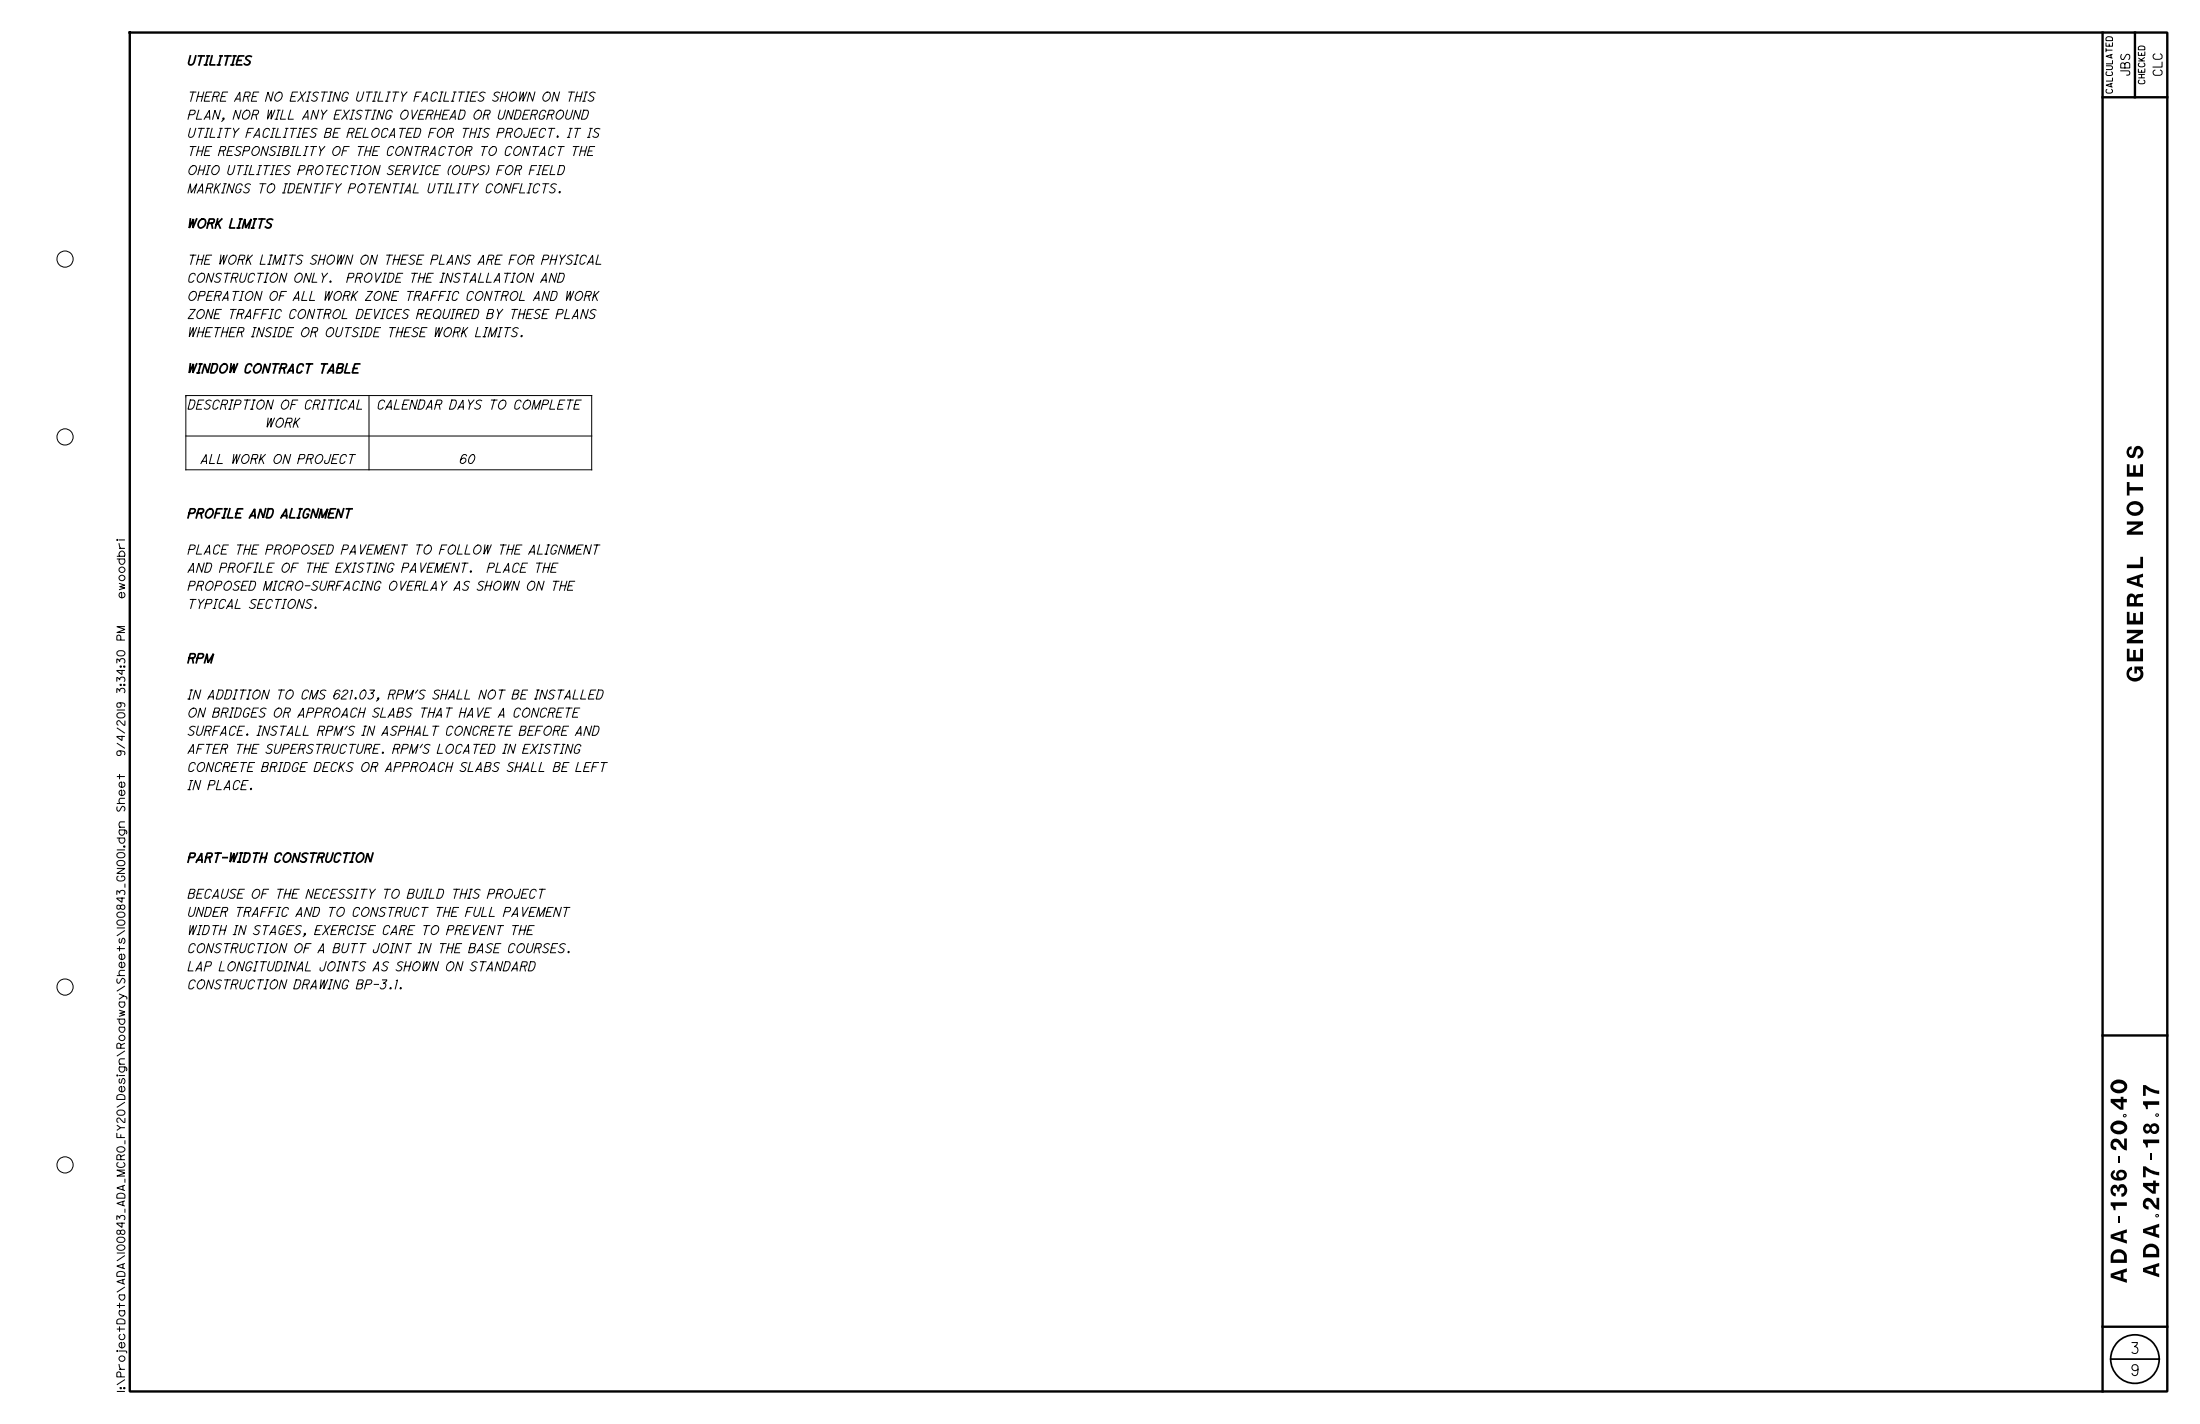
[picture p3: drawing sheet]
<svg xmlns="http://www.w3.org/2000/svg" width="432mm" height="279mm" viewBox="0 0 432 279" stroke-linecap="round" stroke-linejoin="round" font-family="sans-serif">
<g fill="none" stroke="#000" stroke-width=".2">
<path d="M37.4 18.1h1.1M37.9 18.1l-.5 1.8M38.8 18.9h1M39 18.1l-.4 1.8M40 18.1l-.5 1.8M40.3 18.9h.7M41.5 18.1h-1l-.4 1.8h1M41.8 18.9h.7a.48 .48 0 0 0 .5-.3 .48 .48 0 0 0-.2-.5h-.7l-.5 1.8M42.5 18.9l.2 1M43.5 18.9h.6M44.7 18.1h-1l-.5 1.8h1.1M46 19.9l1.1-1.8v1.8"/>
<path d="M46.3 19.4h.8M47.9 18.9h.7a.47 .47 0 0 0 .5-.3 .47 .47 0 0 0-.3-.5h-.6l-.5 1.8M48.6 18.9l.2 1M49.6 18.9h.6M50.8 18.1h-1l-.5 1.8h1M53.6 18.1l-.4 1.8-.6-1.8-.5 1.8M54.4 18.2a.61 .61 0 0 1 .8 0 .61 .61 0 0 1 .1 .8 .74 .74 0 0 1-.5 .8 .74 .74 0 0 1-.9-.3 1.25 1.25 0 0 1 .5-1.3zM57.2 18.9h.7M58.4 18.1h-1l-.5 1.8h1.1M58.9 18.1l.6 1.8M60 18.1l-1.5 1.8M60.1 19.9h.4"/>
<path d="M60.6 18.1h.4M60.8 18.1l-.5 1.8M62.5 18.2l-.5-.1a.43 .43 0 0 0-.4 .1 .43 .43 0 0 0 0 .5l.6 .4a.6 .6 0 0 1-.3 .7 .6 .6 0 0 1-.8-.2M63.1 18.1h1.1M63.7 18.1l-.5 1.8M64.3 19.9h.5M64.8 18.1h.5M65 18.1l-.4 1.8M66.9 18.1l-.5 1.8-.6-1.8-.5 1.8M68.4 18.4a.6 .6 0 0 0-.8-.3 .6 .6 0 0 0-.4 .7l-.1 .3a.53 .53 0 0 0 .3 .7 .53 .53 0 0 0 .7-.3l.1-.3h-.3M70.3 18.1l-.3 1.2a.53 .53 0 0 0 .5 .6 .53 .53 0 0 0 .5-.6l.4-1.2M71.9 18.1h1.2"/>
<path d="M72.5 18.1l-.5 1.8M73.1 19.9h.5M73.6 18.1h.4M73.8 18.1l-.5 1.8M74.6 18.1l-.4 1.8h.9M75.7 19.9h.4M76.1 18.1h.5M76.4 18.1l-.5 1.8M77.2 18.1h1M77.7 18.1l-.5 1.8M78.8 18.1l.3 .8 .8-.8M79.1 18.9l-.2 1"/>
<path d="M81.5 18.9h.7M82.7 18.1h-1l-.5 1.8M82.8 19.9l1-1.8 .1 1.8M83 19.4h.8M85.9 18.4a.62 .62 0 0 0-.8-.3 .62 .62 0 0 0-.4 .7l-.1 .7a.49 .49 0 0 0 .5 .4 .49 .49 0 0 0 .4-.4M86 19.9h.5M86.5 18.1h.5M86.7 18.1l-.4 1.8M87.5 18.1l-.4 1.8h.9M88.6 19.9h.4M89 18.1h.5M89.3 18.1l-.5 1.8"/>
<path d="M90.1 18.1h1.1M90.6 18.1l-.5 1.8M91.3 19.9h.4M91.7 18.1h.5M92 18.1l-.5 1.8M92.5 18.9h.7M93.7 18.1h-1l-.4 1.8h1M95.2 18.2l-.5-.1a.46 .46 0 0 0-.5 .6l.7 .4a.6 .6 0 0 1-.3 .7 .6 .6 0 0 1-.8-.2M98 18.2l-.4-.1a.44 .44 0 0 0-.5 .1 .44 .44 0 0 0 0 .5l.6 .4a.59 .59 0 0 1-.3 .7 .59 .59 0 0 1-.7-.2M98.4 18.9h1M98.7 18.1l-.5 1.8M99.6 18.1l-.4 1.8"/>
<path d="M100.4 18.2a.61 .61 0 0 1 .8 0 .61 .61 0 0 1 .1 .8 .74 .74 0 0 1-.5 .8 .74 .74 0 0 1-.9-.3 1.25 1.25 0 0 1 .5-1.3zM102.1 18.1l-.2 1.8 .9-1.8-.2 1.8 .8-1.8M105 18.1l-.5 1.8-.6-1.8-.4 1.8M107 18.2a.61 .61 0 0 1 .9 0 .61 .61 0 0 1 0 .8 .74 .74 0 0 1-.5 .8 .74 .74 0 0 1-.8-.3 1.25 1.25 0 0 1 .4-1.3zM109.8 18.1l-.4 1.8-.6-1.8-.5 1.8M111.7 18.1h1M112.2 18.1l-.5 1.8M113.1 18.9h1M113.3 18.1l-.4 1.8M114.3 18.1l-.5 1.8M114.4 19.9h.4M114.8 18.1h.5"/>
<path d="M115.1 18.1l-.5 1.8M116.8 18.2l-.5-.1a.46 .46 0 0 0-.5 .6l.7 .4a.6 .6 0 0 1-.3 .7 .6 .6 0 0 1-.8-.2M36.9 37.9l.5-1.8 .1 1.8 1.1-1.8-.5 1.8M37.1 22.5l.9-.1a.42 .42 0 0 0 .3-.4 .42 .42 0 0 0-.3-.4h-.6l-.5 1.8M37.4 25.2l-.4 1.2a.49 .49 0 0 0 .4 .6 .49 .49 0 0 0 .6-.4l.4-1.4M37.4 28.8h1.1M37.4 32.8a.62 .62 0 0 1 .9-.3 .62 .62 0 0 1 .2 .9 .83 .83 0 0 1-.4 .7 .83 .83 0 0 1-.9-.1 .99 .99 0 0 1 .2-1.2zM37.9 28.8l-.5 1.7M38.7 37.9l1-1.8 .1 1.8M38.8 29.6h1M38.9 37.4h.9M39 25.2h1.1"/>
<path d="M39 21.6l-.5 1.8h1M39 28.8l-.4 1.7M39.1 33.4h.9M39.3 32.5l-.5 1.8M39.5 25.2l-.4 1.8M40 28.8l-.5 1.7M40.1 23.4l1-1.8 .1 1.8M40.1 27h.5M40.3 32.5l-.5 1.8M40.3 23h.8M40.3 29.6h.7M40.4 34.3h.4"/>
<path d="M40.6 36.9h.6a.47 .47 0 0 0 .5-.3 .47 .47 0 0 0-.2-.5h-.7l-.4 1.8M40.6 25.2h.5M40.8 32.5h.5M40.9 25.2l-.5 1.8M41.1 32.5l-.5 1.8M41.2 36.9l.2 1M41.5 28.8h-1l-.4 1.7h1M41.6 25.2l-.4 1.8h.9M41.9 32.8a.62 .62 0 0 1 .8-.3 .62 .62 0 0 1 .3 .9 .83 .83 0 0 1-.5 .7 .83 .83 0 0 1-.8-.1 .99 .99 0 0 1 .2-1.2zM42.4 36.1l-.4 1.8M42.5 36.8l.4 1.1M42.7 27h.4"/>
<path d="M43.1 29.6h.7a.45 .45 0 0 0 .5-.3 .45 .45 0 0 0-.3-.5h-.6l-.5 1.7M43.2 25.2h.4M43.3 36.1l-1.1 1.1M43.3 21.6l-.5 1.8-.6-1.8-.5 1.8M43.4 25.2l-.5 1.8M43.5 37.9h.4M43.8 29.6l.1 .9M43.9 23.4l-.2-.1 .2-.2 .1 .1-.5 .6M44 36.1h.4M44.2 25.2h1.1M44.2 36.1l-.5 1.8M44.7 25.2l-.4 1.8"/>
<path d="M44.7 29.6h.7M45 32.5l-.3 1.4 .2 .3a.66 .66 0 0 0 .9-.5l.3-1.2M45.8 25.2l.3 .8 .8-.8M45.9 28.8h-.9l-.5 1.7h1M46 36.1l-.5 1.8-.5-1.8-.5 1.8M46.1 26l-.2 1M46.7 32.5h1.1M47.2 32.5l-.5 1.8M47.3 21.6l-.5 1.8-.6-1.8-.4 1.8M47.4 28.9l-.4-.1a.45 .45 0 0 0-.5 .1 .45 .45 0 0 0 0 .5l.6 .4a.59 .59 0 0 1-.3 .7 .59 .59 0 0 1-.7-.2M47.5 36.4a.6 .6 0 0 0-.7-.3 .6 .6 0 0 0-.4 .7l-.1 .3a.51 .51 0 0 0 .2 .7 .51 .51 0 0 0 .7-.3l.1-.4h-.2M47.8 29.6h.7a.46 .46 0 0 0 .5-.3 .46 .46 0 0 0-.2-.5h-.8l-.4 1.7"/>
<path d="M47.9 34.3h.4M48 21.8l.4-.1a.57 .57 0 0 1 .6 .1 .57 .57 0 0 1 0 .7 .85 .85 0 0 1-.4 .8 .85 .85 0 0 1-.9-.1 1.24 1.24 0 0 1 .3-1.4zM48.3 32.5h.5M48.5 26h.7M48.5 32.5l-.4 1.8M49.1 36.2l-.4-.1a.46 .46 0 0 0-.5 .6l.7 .4a.6 .6 0 0 1-.3 .7 .6 .6 0 0 1-.8-.2M49.4 32.5l-.5 1.8h.9M49.6 22.5h.6a.48 .48 0 0 0 .5-.3 .48 .48 0 0 0-.2-.6h-.7l-.5 1.8M49.7 25.2h-.9l-.5 1.8M49.8 27l1-1.8 .1 1.8M49.9 28.9a.61 .61 0 0 1 .9 0 .61 .61 0 0 1 0 .8 .79 .79 0 0 1-1.3 .6 1.04 1.04 0 0 1 .4-1.4zM50 26.5h.9"/>
<path d="M50.2 22.5l.2 .9M50.4 34.3h.4M50.9 32.5h.4M51 36.1h1.2M51.1 32.5l-.5 1.8M51.6 36.1l-.4 1.8M51.9 32.5h1.1M52.4 32.5l-.4 1.8M52.7 21.6l-.2 1.8 .8-1.8-.1 1.8 .7-1.8M52.7 28.8l-.5 1.7-.6-1.7-.4 1.7M52.9 25.5a.54 .54 0 0 0-.6-.3 .54 .54 0 0 0-.5 .4l-.2 1a.51 .51 0 0 0 .4 .3 .51 .51 0 0 0 .5-.2l.1-.1M53 36.2a.61 .61 0 0 1 .8 0 .61 .61 0 0 1 .1 .8 .79 .79 0 0 1-.6 .7 .79 .79 0 0 1-.8-.2 1.25 1.25 0 0 1 .5-1.3z"/>
<path d="M53.1 34.3h.4M53.1 27h.4M53.6 32.5h.4M53.6 25.2h.4M53.8 32.5l-.5 1.8M53.8 25.2l-.5 1.8M54 23.4h.5M54.2 28.9l-.5-.1a.45 .45 0 0 0-.4 .1 .45 .45 0 0 0-.1 .5l.7 .4a.59 .59 0 0 1-.3 .7 .59 .59 0 0 1-.8-.2M54.3 33.4h.7M54.4 30.5h.4M54.5 21.6h.5M54.6 25.2l-.5 1.8h.9"/>
<path d="M54.7 21.6l-.4 1.8M54.8 28.8h.5M55.1 28.8l-.5 1.7M55.5 37.9h.4M55.5 32.5h-1l-.4 1.8h1M55.5 21.6l-.5 1.8h1M55.6 27h.5M55.6 29.6h.8a.55 .55 0 0 1 .2 .5 .55 .55 0 0 1-.5 .4h-.7l.4-1.7 .9 .1v.3l-.3 .4M56 36.1h.4M56.1 25.2h.4M56.2 36.1l-.5 1.8M56.3 25.2l-.5 1.8"/>
<path d="M56.9 36.1h.7a1.17 1.17 0 0 1-.4 1.7l-.7 .1zM57 32.6l-.5-.1a.43 .43 0 0 0-.4 .2 .43 .43 0 0 0 0 .4l.6 .4a.57 .57 0 0 1-.3 .7 .57 .57 0 0 1-.7-.2M57 30.5h.5M57 21.6l-.4 1.8h.9M57.1 25.2h1.1M57.5 28.8h.4M57.6 25.2l-.4 1.8M57.7 28.8l-.5 1.7M58.3 27h.4M58.3 36.9h.8M58.5 28.8l-.5 1.7h1M58.7 33.4l.9-.1a.42 .42 0 0 0 .3-.4 .42 .42 0 0 0-.3-.4h-.7l-.5 1.8"/>
<path d="M58.8 25.2h.4M59 25.2l-.5 1.8M59.4 23.4l1-1.8 .1 1.8M59.5 26.1h.7M59.5 36.1h-.9l-.5 1.8h1.1M59.5 30.5h.5M59.6 23h.8M60 28.8h.5M60.3 28.8l-.5 1.7M60.3 33.4h.7a.47 .47 0 0 0 .5-.4 .47 .47 0 0 0-.3-.5h-.6l-.5 1.8M60.7 25.2h-.9l-.5 1.8h1M61 33.4l.1 .9"/>
<path d="M61 28.8h1.1M61.2 36.1l-.5 1.8-.6-1.8-.4 1.8M61.6 28.8l-.5 1.7M61.7 36.1h1.1M62.2 25.3l-.4-.1a.44 .44 0 0 0-.5 .1 .44 .44 0 0 0 0 .5l.6 .4a.59 .59 0 0 1-.3 .8 .59 .59 0 0 1-.7-.3M62.3 32.8a.62 .62 0 0 1 .8-.3 .62 .62 0 0 1 .3 .9 .83 .83 0 0 1-.5 .7 .83 .83 0 0 1-.9-.1 .99 .99 0 0 1 .3-1.2zM62.3 36.1l-.5 1.8M62.5 21.6l-.4 1.8-.6-1.8-.5 1.8M62.7 28.8l.3 .8 .7-.8M62.9 37.9h.5M63 29.6l-.2 .9M63.1 21.6l.3 .9 .8-.9"/>
<path d="M63.4 36.1h.5M63.4 22.5l-.2 .9M63.6 36.1l-.5 1.8M63.9 26h.8a.53 .53 0 0 1 .2 .6 .53 .53 0 0 1-.5 .4h-.8l.5-1.8 .9 .1v.3l-.3 .4M64.1 32.5h1.1M64.2 36.9h.6M64.7 32.5l-.5 1.8M65.4 36.1h-1l-.5 1.8M65.5 29.2a.67 .67 0 0 1 1-.4 .67 .67 0 0 1 .2 1 .72 .72 0 0 1-.6 .7 .72 .72 0 0 1-.8-.4v-.5zM65.5 33.4h.8M65.5 26.1h.7M65.8 22.5h.7"/>
<path d="M65.9 36.1l.3 .8 .8-.8M66.2 36.9l-.2 1M66.7 32.5h-.9l-.5 1.8h1.1M66.7 25.2h-.9l-.5 1.8h1M67 21.6h-1l-.5 1.8h1.1M67.3 29.6h.7M67.5 21.6l.6 1.8M68.3 32.8a.54 .54 0 0 0-.6-.3 .54 .54 0 0 0-.5 .4l-.2 1a.5 .5 0 0 0 .5 .4 .5 .5 0 0 0 .5-.4M68.3 26h.7a.46 .46 0 0 0 .5-.3 .46 .46 0 0 0-.2-.5h-.7l-.5 1.8M68.5 28.8h-1l-.4 1.7M68.6 36.9h.7a.47 .47 0 0 0 .4-.3 .47 .47 0 0 0-.2-.5h-.7l-.5 1.8M68.6 21.6l-1.5 1.8"/>
<path d="M68.7 23.4h.4M68.9 32.5h1.2M69 26l.1 1M69.1 21.6h.5M69.4 21.6l-.5 1.8M69.5 32.5l-.5 1.8M70 26.1h.6M70.1 34.3h.5M70.3 28.8h1.1M70.6 32.5h.4M70.7 36.2a.61 .61 0 0 1 .8 0 .61 .61 0 0 1 .1 .8 .79 .79 0 0 1-.5 .7 .79 .79 0 0 1-.9-.2 1.25 1.25 0 0 1 .5-1.3zM70.8 32.5l-.5 1.8"/>
<path d="M70.9 28.8l-.5 1.7M71.1 21.8l-.5-.2a.46 .46 0 0 0-.5 .7l.7 .4a.59 .59 0 0 1-.3 .7 .59 .59 0 0 1-.8-.2M71.2 25.2h-1l-.5 1.8h1.1M71.7 25.2l-.5 1.8h1M71.7 21.6h1.1M71.8 29.6h.9M71.8 32.7l.3-.2a.58 .58 0 0 1 .7 .3 .58 .58 0 0 1-.1 .7 .74 .74 0 0 1-.5 .7 .74 .74 0 0 1-.8-.3 1.21 1.21 0 0 1 .4-1.2zM72 28.8l-.5 1.7M72.3 21.6l-.5 1.8M72.4 36.1h1.1M72.9 23.4h.5M73 28.8l-.5 1.7"/>
<path d="M73 36.1l-.5 1.8M73.2 25.6a.67 .67 0 0 1 1-.3 .67 .67 0 0 1 .1 1 .7 .7 0 0 1-.6 .7 .7 .7 0 0 1-.7-.6zM73.3 29.6h.7M73.4 21.6h.4M73.6 21.6l-.5 1.8M73.8 36.9h.7M74.5 28.8h-1l-.4 1.7h1M74.6 32.5l-.4 1.8-.6-1.8-.5 1.8M75 36.1h-.9l-.5 1.8h1M75.5 21.6l-.5 1.8-.6-1.8-.5 1.8M76.1 25.5a.54 .54 0 0 0-.5-.3 .54 .54 0 0 0-.5 .4l-.2 1a.5 .5 0 0 0 .5 .4 .5 .5 0 0 0 .4-.4M76.3 27l1.1-1.8v1.8"/>
<path d="M76.6 26.5h.8M76.7 36.1l-.5 1.8-.6-1.8-.5 1.8M77 22a.54 .54 0 0 0-.6-.4 .54 .54 0 0 0-.5 .5l-.2 .5a.52 .52 0 0 0 .3 .8 .52 .52 0 0 0 .7-.4l.1-.3h-.3M77.2 36.1h1.1M77.3 29.1a.55 .55 0 0 0-.6-.4 .55 .55 0 0 0-.5 .5l-.2 1a.5 .5 0 0 0 .5 .3 .5 .5 0 0 0 .5-.3M77.4 32.6l-.5-.1a.46 .46 0 0 0-.5 .6l.7 .4a.59 .59 0 0 1-.3 .8 .59 .59 0 0 1-.8-.3M77.8 33.4h.7M77.8 36.1l-.5 1.8M78.1 28.9a.63 .63 0 0 1 .9 0 .63 .63 0 0 1 .1 .8 .82 .82 0 0 1-1.3 .6 1.04 1.04 0 0 1 .3-1.4zM78.4 37.9h.4M78.5 25.2h1.1M78.9 36.1h.4"/>
<path d="M79 32.5h-1l-.5 1.8h1.1M79 25.2l-.4 1.8M79.1 36.1l-.5 1.8M79.1 21.8a.61 .61 0 0 1 .9 0 .61 .61 0 0 1 0 .8 .74 .74 0 0 1-.5 .8 .74 .74 0 0 1-.8-.4 1.21 1.21 0 0 1 .4-1.2zM79.3 33.4h.7a.48 .48 0 0 0 .4-.4 .48 .48 0 0 0-.2-.5h-.6l-.5 1.8M79.4 37.9l1-1.8 .1 1.8M79.7 37.4h.8M79.9 26.1h.7M80 33.4l.1 .9M80.9 21.6l.1 1.8 1-1.8M80.9 28.8l-.4 1.7-.6-1.7-.5 1.7M81.1 25.2h-.9l-.5 1.8h1"/>
<path d="M81.2 32.5v1.8l1.1-1.8M81.5 28.8h1.1M81.6 36.1l-.5 1.8h1M81.7 25.2h.6a.56 .56 0 0 1 .2 .9 1.01 1.01 0 0 1-.7 .9h-.6zM82.1 28.8l-.5 1.7M82.3 22.5h.7M82.3 34.3h.5M82.8 32.5h.5M82.9 29.6h.7a.47 .47 0 0 0 .5-.3 .47 .47 0 0 0-.2-.5h-.8l-.4 1.7M83 32.5l-.4 1.8M83.5 21.6h-1l-.4 1.8h1M83.6 29.6l.1 .9"/>
<path d="M83.8 22.5h.7a.47 .47 0 0 0 .5-.3 .47 .47 0 0 0-.3-.6h-.6l-.5 1.8M84.3 30.5l1-1.7 .1 1.7M84.3 36.1l-.3 1.3 .2 .4a.7 .7 0 0 0 .9-.5l.3-1.2M84.3 26h.7M84.5 22.5l.1 .9M84.6 30.1h.8M84.8 32.8a.54 .54 0 0 0-.6-.3 .54 .54 0 0 0-.5 .4l-.2 1a.5 .5 0 0 0 .5 .4 .5 .5 0 0 0 .5-.4M85.2 33.4h.7M85.4 22.5h1M85.5 25.2h-.9l-.5 1.8M85.7 21.6l-.5 1.8M86 36.1h1.1"/>
<path d="M86.1 25.6a.67 .67 0 0 1 .9-.3 .67 .67 0 0 1 .2 1 .72 .72 0 0 1-.6 .6 .72 .72 0 0 1-.7-.3v-.5zM86.4 32.5h-1l-.4 1.8h1M86.5 36.1l-.5 1.8M86.6 21.6l-.4 1.8M87 22.5h.7M87.1 37.9h.5M87.4 29.1a.63 .63 0 0 0-.7-.3 .63 .63 0 0 0-.4 .7l-.2 .7a.5 .5 0 0 0 .5 .3 .5 .5 0 0 0 .5-.3M87.6 36.1h.5M87.8 26h.7a.45 .45 0 0 0 .5-.3 .45 .45 0 0 0-.3-.5h-.6l-.5 1.8M87.8 36.1l-.4 1.8M88.1 28.8h1.1M88.2 21.6h-1l-.5 1.8h1.1"/>
<path d="M88.3 23.4l1-1.8 .1 1.8M88.5 26l.1 1M88.5 23h.8M88.5 32.5a1.7 1.7 0 0 0-.5 1.7l.1 .1M88.7 36.1l-.5 1.8h.9M88.7 28.8l-.5 1.7M89.3 32.7a.61 .61 0 0 1 .8-.1 .61 .61 0 0 1 .1 .9 .74 .74 0 0 1-.5 .7 .74 .74 0 0 1-.9-.3 1.21 1.21 0 0 1 .5-1.2zM89.7 37.9h.4M89.8 29a.66 .66 0 0 1 1-.1 .66 .66 0 0 1 0 .9 .72 .72 0 0 1-.5 .7 .72 .72 0 0 1-.8-.4v-.5zM90.2 36.1h.4M90.4 36.1l-.5 1.8M90.4 21.6h.7a1.29 1.29 0 0 1-.6 1.8h-.6z"/>
<path d="M90.9 25.2h1.1M91 32.5l-.3 1.4 .2 .3a.65 .65 0 0 0 .9-.5l.3-1.2M91.2 36.1h1.1M91.4 29.6h.7a.45 .45 0 0 0 .5-.3 .45 .45 0 0 0-.2-.5h-.7l-.5 1.7M91.5 25.2l-.5 1.8M91.7 36.1l-.4 1.8M92.1 29.6l.2 .9M92.4 26.1h.9M92.4 33.4l.9-.1a.42 .42 0 0 0 .3-.4 .42 .42 0 0 0-.3-.4h-.7l-.5 1.8M92.6 25.2l-.5 1.8M92.9 36.1l.2 .8 .8-.8M93.1 36.9l-.2 1"/>
<path d="M93.4 21.9a.62 .62 0 0 1 .8-.2 .62 .62 0 0 1 .3 .8 .83 .83 0 0 1-.5 .8 .83 .83 0 0 1-.9-.1 .99 .99 0 0 1 .3-1.3zM93.6 25.2l-.5 1.8M93.7 27h.4M94.1 25.2h.5M94.4 25.2l-.5 1.8M94.6 28.8h1.1M95 22.5h.7a.47 .47 0 0 0 .5-.3 .47 .47 0 0 0-.3-.6h-.6l-.5 1.8M95.1 28.8l-.4 1.7M95.2 32.6l-.4-.1a.46 .46 0 0 0-.5 .6l.6 .4a.59 .59 0 0 1-.3 .8 .59 .59 0 0 1-.7-.3M95.7 22.5l.1 .9M95.8 32.5l.2 .2-.2 .9-.4 .7M96.1 25.3l-.5-.1a.45 .45 0 0 0-.4 .1 .45 .45 0 0 0-.1 .5l.7 .4a.59 .59 0 0 1-.3 .8 .59 .59 0 0 1-.8-.3"/>
<path d="M96.4 28.9a.61 .61 0 0 1 .9 0 .61 .61 0 0 1 .1 .8 .79 .79 0 0 1-1.3 .6 1.04 1.04 0 0 1 .3-1.4zM96.7 36.4a.62 .62 0 0 0-.8-.3 .62 .62 0 0 0-.4 .7l-.1 .7a.49 .49 0 0 0 .5 .4 .49 .49 0 0 0 .5-.4M97.6 36.2a.61 .61 0 0 1 .8 0 .61 .61 0 0 1 .1 .8 .79 .79 0 0 1-.5 .8 .79 .79 0 0 1-.9-.3 1.25 1.25 0 0 1 .5-1.3zM97.7 33.4h.7M97.8 26h.6a.46 .46 0 0 0 .5-.3 .46 .46 0 0 0-.2-.5h-.7l-.5 1.8M98.1 21.6l-.3 1.4 .2 .4a.66 .66 0 0 0 .9-.5l.3-1.3M98.9 32.5h-.9l-.5 1.8M99.4 26h.6a.45 .45 0 0 0 .5-.3 .45 .45 0 0 0-.2-.5h-.7l-.4 1.8M99.6 32.8a.62 .62 0 0 1 .8-.3 .62 .62 0 0 1 .2 .9 .83 .83 0 0 1-.4 .7 .83 .83 0 0 1-.9-.1 .99 .99 0 0 1 .3-1.2zM100 26l.2 1M100.4 36.1l-.5 1.8-.6-1.8-.5 1.8M100.4 29.1a.63 .63 0 0 0-.7-.3 .63 .63 0 0 0-.4 .7l-.1 .7a.5 .5 0 0 0 .4 .3 .5 .5 0 0 0 .5-.3"/>
<path d="M100.7 36.9h.7M100.8 21.6l-.5 1.8-.5-1.8-.5 1.8M101.2 29a.64 .64 0 0 1 .9-.2 .64 .64 0 0 1 .1 .9 .82 .82 0 0 1-1.3 .6 1.15 1.15 0 0 1 .3-1.3zM101.2 33.4h.6a.47 .47 0 0 0 .5-.4 .47 .47 0 0 0-.2-.5h-.7l-.4 1.8M101.4 21.6h.7a1.29 1.29 0 0 1-.6 1.8h-.6zM101.5 25.4a.61 .61 0 0 1 .8-.1 .61 .61 0 0 1 .1 .9 .73 .73 0 0 1-.6 .7 .73 .73 0 0 1-.8-.4l.1-.7zM101.8 33.4l.2 .9M101.9 36.1h-1l-.5 1.8M102.4 36.1l-.4 1.8h.9M102.8 22.5h.7M103.5 37.9h.4M104 21.6h-1l-.5 1.8h1.1"/>
<path d="M104 36.1h.4M104 25.2l-.3 1.4a.5 .5 0 0 1-.4 .3 .5 .5 0 0 1-.5-.2l.1-.3M104.1 33.4h.7M104.1 28.8l-.5 1.7-.6-1.7-.4 1.7M104.2 36.1l-.5 1.8M104.3 22.5h.7a.47 .47 0 0 0 .4-.3 .47 .47 0 0 0-.2-.6h-.7l-.4 1.8M104.4 26.1h.7M104.6 28.8h1.2M105 22.5l.1 .9M105.2 28.8l-.5 1.7M105.3 32.5h-1l-.4 1.8M105.4 34.3h.4"/>
<path d="M105.6 25.2h-1l-.5 1.8h1.1M105.8 30.5l1.1-1.7v1.7M105.8 32.5h.5M105.9 36.4a.54 .54 0 0 0-.6-.4 .54 .54 0 0 0-.5 .5l-.1 1a.49 .49 0 0 0 .4 .4 .49 .49 0 0 0 .5-.4M106.1 32.5l-.5 1.8M106.1 30.1h.8M106.6 36.1h1.1M106.6 33.4h.7M107.1 25.5a.54 .54 0 0 0-.6-.3 .54 .54 0 0 0-.5 .4l-.2 1a.5 .5 0 0 0 .5 .4 .5 .5 0 0 0 .5-.4M107.1 22a.6 .6 0 0 0-.7-.3 .6 .6 0 0 0-.4 .7l-.1 .2a.52 .52 0 0 0 .2 .8 .52 .52 0 0 0 .7-.4l.1-.3h-.3M107.1 36.1l-.4 1.8M107.6 22.5h.6a.48 .48 0 0 0 .5-.3 .48 .48 0 0 0-.2-.6h-.7l-.5 1.8"/>
<path d="M107.7 25.2h1.2M107.8 32.5h-.9l-.5 1.8h1M108.2 22.5l.2 .9M108.3 25.2l-.5 1.8M108.4 32.5l-.5 1.8h1M108.9 29.1a.55 .55 0 0 0-.5-.4 .55 .55 0 0 0-.5 .5l-.2 1a.5 .5 0 0 0 .4 .3 .5 .5 0 0 0 .5-.3M109.2 36.2l-.5-.1a.46 .46 0 0 0-.5 .6l.7 .4a.6 .6 0 0 1-.3 .7 .6 .6 0 0 1-.8-.2M109.5 21.9a.62 .62 0 0 1 .8-.2 .62 .62 0 0 1 .3 .8 .85 .85 0 0 1-.5 .8 .85 .85 0 0 1-.9-.1 1.15 1.15 0 0 1 .3-1.3zM109.6 28.8h1.1M109.7 37.7l.2-.1 .1 .1-.2 .2zM109.9 32.5h.7a1.29 1.29 0 0 1-.6 1.8h-.6zM110.2 28.8l-.5 1.7"/>
<path d="M111.4 21.6l-.4 1.3a.53 .53 0 0 0 .5 .5 .53 .53 0 0 0 .6-.5l.3-1.3M111.4 27h.4M111.8 25.2h.5M112.1 25.2l-.5 1.8M112.5 28.8h1.1M112.9 25.2h1M113.1 28.8l-.5 1.7M113.4 25.2l-.5 1.8M114 29.6h.9M114 21.6l-.4 1.8-.6-1.8-.5 1.8M114.2 28.8l-.5 1.7M114.6 21.6h.7a1.19 1.19 0 0 1-.5 1.8h-.7z"/>
<path d="M115.2 28.8l-.5 1.7M115.3 27h.4M115.5 29.6h.7M115.8 25.2h.4M116 25.2l-.5 1.8M116.7 28.8h-1l-.4 1.7h1M117.7 25.3l-.4-.1a.45 .45 0 0 0-.5 .1 .45 .45 0 0 0 0 .5l.6 .4a.57 .57 0 0 1-.3 .8 .57 .57 0 0 1-.7-.3M36.5 77.6h79.6v14.6h-79.6zM72.4 77.6v14.6M36.5 85.5h79.6"/>
<circle cx="109.5" cy="26.8" r=".13"/>
<circle cx="12.8" cy="50.8" r="1.59"/>
<circle cx="12.8" cy="85.7" r="1.59"/>
<circle cx="12.8" cy="193.7" r="1.59"/>
<circle cx="12.8" cy="228.6" r="1.59"/>
</g>
<path d="M25.5 6.4h399.9v266.6h-399.9zM412.7 6.4v266.6M412.7 19.1h12.7M419 6.4v12.7M412.7 203.2h12.7M412.7 260.3h12.7" fill="none" stroke="#000" stroke-width=".47"/>
<g fill="none" stroke="#000" stroke-width=".34">
<path d="M37.4 11l-.4 1.2a.49 .49 0 0 0 .4 .6 .49 .49 0 0 0 .6-.4l.4-1.4M39 11h1.1M39.5 11l-.4 1.7M40.1 12.7h.5M40.6 11h.5M40.9 11l-.5 1.7M41.6 11l-.4 1.7h.9M42.7 12.7h.4M43.2 11h.4M43.4 11l-.5 1.7M44.2 11h1.1M44.7 11l-.4 1.7"/>
<path d="M45.4 12.7h.4M45.8 11h.5M46.1 11l-.5 1.7M46.6 11.9h.7M47.8 11h-1l-.4 1.7h1M49.3 11.1l-.5-.1a.45 .45 0 0 0-.4 .1 .45 .45 0 0 0-.1 .5l.7 .4a.59 .59 0 0 1-.3 .7 .59 .59 0 0 1-.8-.2M414.3 266.7h9.5"/>
<circle cx="419" cy="266.7" r="4.8"/>
</g>
<g font-size="3.2">
<text x="420.6" y="104.9" transform="rotate(-90 420.6 104.9)">NO TES</text>
<text x="420.6" y="133.7" transform="rotate(-90 420.6 133.7)">G ENERA L</text>
<text x="417.5" y="217.8" transform="rotate(-90 417.5 217.8)">40</text>
<text x="423.8" y="217.6" transform="rotate(-90 423.8 217.6)">17</text>
<text x="423.8" y="237.4" transform="rotate(-90 423.8 237.4)">247-18.</text>
<text x="417.5" y="251.7" transform="rotate(-90 417.5 251.7)">A D A -136-20.</text>
<text x="423.8" y="250.6" transform="rotate(-90 423.8 250.6)">A D A .</text>
</g>
<g font-size="2.2">
<text x="418.4" y="269.9">9</text>
<text x="418.5" y="265.6">3</text>
</g>
<g font-size="1.8">
<text x="418" y="14.7" transform="rotate(-90 418 14.7)">JBS</text>
<text x="424.4" y="14.8" transform="rotate(-90 424.4 14.8)">CLC</text>
<text x="36.9" y="44.7">WORK LIMITS</text>
<text x="36.9" y="51.8">THE WORK LIMITS SHOWN ON THESE PLANS ARE FOR PHYSICAL</text>
<text x="36.9" y="55.4">CONSTRUCTION ONLY.</text>
<text x="36.9" y="59">OPERATION OF ALL WORK ZONE TRAFFIC CONTROL AND WORK</text>
<text x="67.4" y="55.4">PROVIDE THE INSTALLATION AND</text>
<text x="36.9" y="62.5">ZONE TRAFFIC CONTROL DEVICES REQUIRED BY THESE PLANS</text>
<text x="36.9" y="66.1">WHETHER INSIDE OR OUTSIDE THESE WORK LIMITS.</text>
<text x="36.9" y="73.2">WINDOW CONTRACT TABLE</text>
<text x="36.9" y="80.3">DESCRIPTION OF CRITICAL</text>
<text x="48" y="83.8">WORK</text>
<text x="72.8" y="80.3">CALENDAR DAYS TO COMPLETE</text>
<text x="38.6" y="90.9">ALL WORK ON PROJECT</text>
<text x="90.2" y="90.9">60</text>
<text x="36.9" y="101.6">PROFILE AND ALIGNMENT</text>
<text x="36.9" y="108.7">PLACE THE PROPOSED PAVEMENT TO FOLLOW THE ALIGNMENT</text>
<text x="36.9" y="112.3">AND PROFILE OF THE EXISTING PAVEMENT.</text>
<text x="95.3" y="112.3">PLACE THE</text>
<text x="36.9" y="115.8">PROPOSED MICRO-SURFACING OVERLAY AS SHOWN ON THE</text>
<text x="36.9" y="119.4">TYPICAL SECTIONS.</text>
<text x="36.9" y="130.1">RPM</text>
<text x="36.9" y="137.2">IN ADDITION TO CMS 621.03, RPM'S SHALL NOT BE INSTALLED</text>
<text x="36.9" y="140.7">ON BRIDGES OR APPROACH SLABS THAT HAVE A CONCRETE</text>
<text x="36.9" y="144.3">SURFACE. INSTALL RPM'S IN ASPHALT CONCRETE BEFORE AND</text>
<text x="36.9" y="147.8">AFTER THE SUPERSTRUCTURE. RPM'S LOCATED IN EXISTING</text>
<text x="36.9" y="151.4">CONCRETE BRIDGE DECKS OR APPROACH SLABS SHALL BE LEFT</text>
<text x="36.9" y="154.9">IN PLACE.</text>
<text x="36.9" y="169.2">PART-WIDTH CONSTRUCTION</text>
<text x="36.9" y="176.3">BECAUSE OF THE NECESSITY TO BUILD THIS PROJECT</text>
<text x="36.9" y="179.8">UNDER TRAFFIC AND TO CONSTRUCT THE FULL PAVEMENT</text>
<text x="36.9" y="183.4">WIDTH IN STAGES, EXERCISE CARE TO PREVENT THE</text>
<text x="36.9" y="186.9">CONSTRUCTION OF A BUTT JOINT IN THE BASE COURSES.</text>
<text x="36.9" y="190.5">LAP LONGITUDINAL JOINTS AS SHOWN ON STANDARD</text>
<text x="36.9" y="194">CONSTRUCTION DRAWING BP-3.1.</text>
</g>
<g font-size="1.6">
<text x="24.5" y="117.3" transform="rotate(-90 24.5 117.3)">ewoodbri</text>
<text x="24.5" y="125.6" transform="rotate(-90 24.5 125.6)">PM</text>
<text x="24.5" y="130.1" transform="rotate(-90 24.5 130.1)">30</text>
<text x="24.5" y="136" transform="rotate(-90 24.5 136)">3:</text>
<text x="24.5" y="133.8" transform="rotate(-90 24.5 133.8)">34:</text>
<text x="24.5" y="138.8" transform="rotate(-90 24.5 138.8)">9</text>
<text x="24.5" y="148.2" transform="rotate(-90 24.5 148.2)">9/4/201</text>
<text x="24.5" y="159.2" transform="rotate(-90 24.5 159.2)">Sheet</text>
<text x="24.5" y="166.2" transform="rotate(-90 24.5 166.2)">.</text>
<text x="24.5" y="181.5" transform="rotate(-90 24.5 181.5)">00843_GN001dgn</text>
<text x="24.5" y="210.4" transform="rotate(-90 24.5 210.4)">gn\Roadway\Sheets\1</text>
<text x="24.5" y="245.3" transform="rotate(-90 24.5 245.3)">00843_ADA_MCRO_FY20\Desi</text>
<text x="24.5" y="264.5" transform="rotate(-90 24.5 264.5)">ectData\ADA\1</text>
<text x="24.5" y="273" transform="rotate(-90 24.5 273)">I\Proj</text>
<text x="24.5" y="272.5" transform="rotate(-90 24.5 272.5)">:</text>
</g>
<g font-size="1.3">
<text x="421" y="16.4" transform="rotate(-90 421 16.4)">CHECKED</text>
<text x="414.6" y="18.3" transform="rotate(-90 414.6 18.3)">CALCULATED</text>
</g>
</svg>
